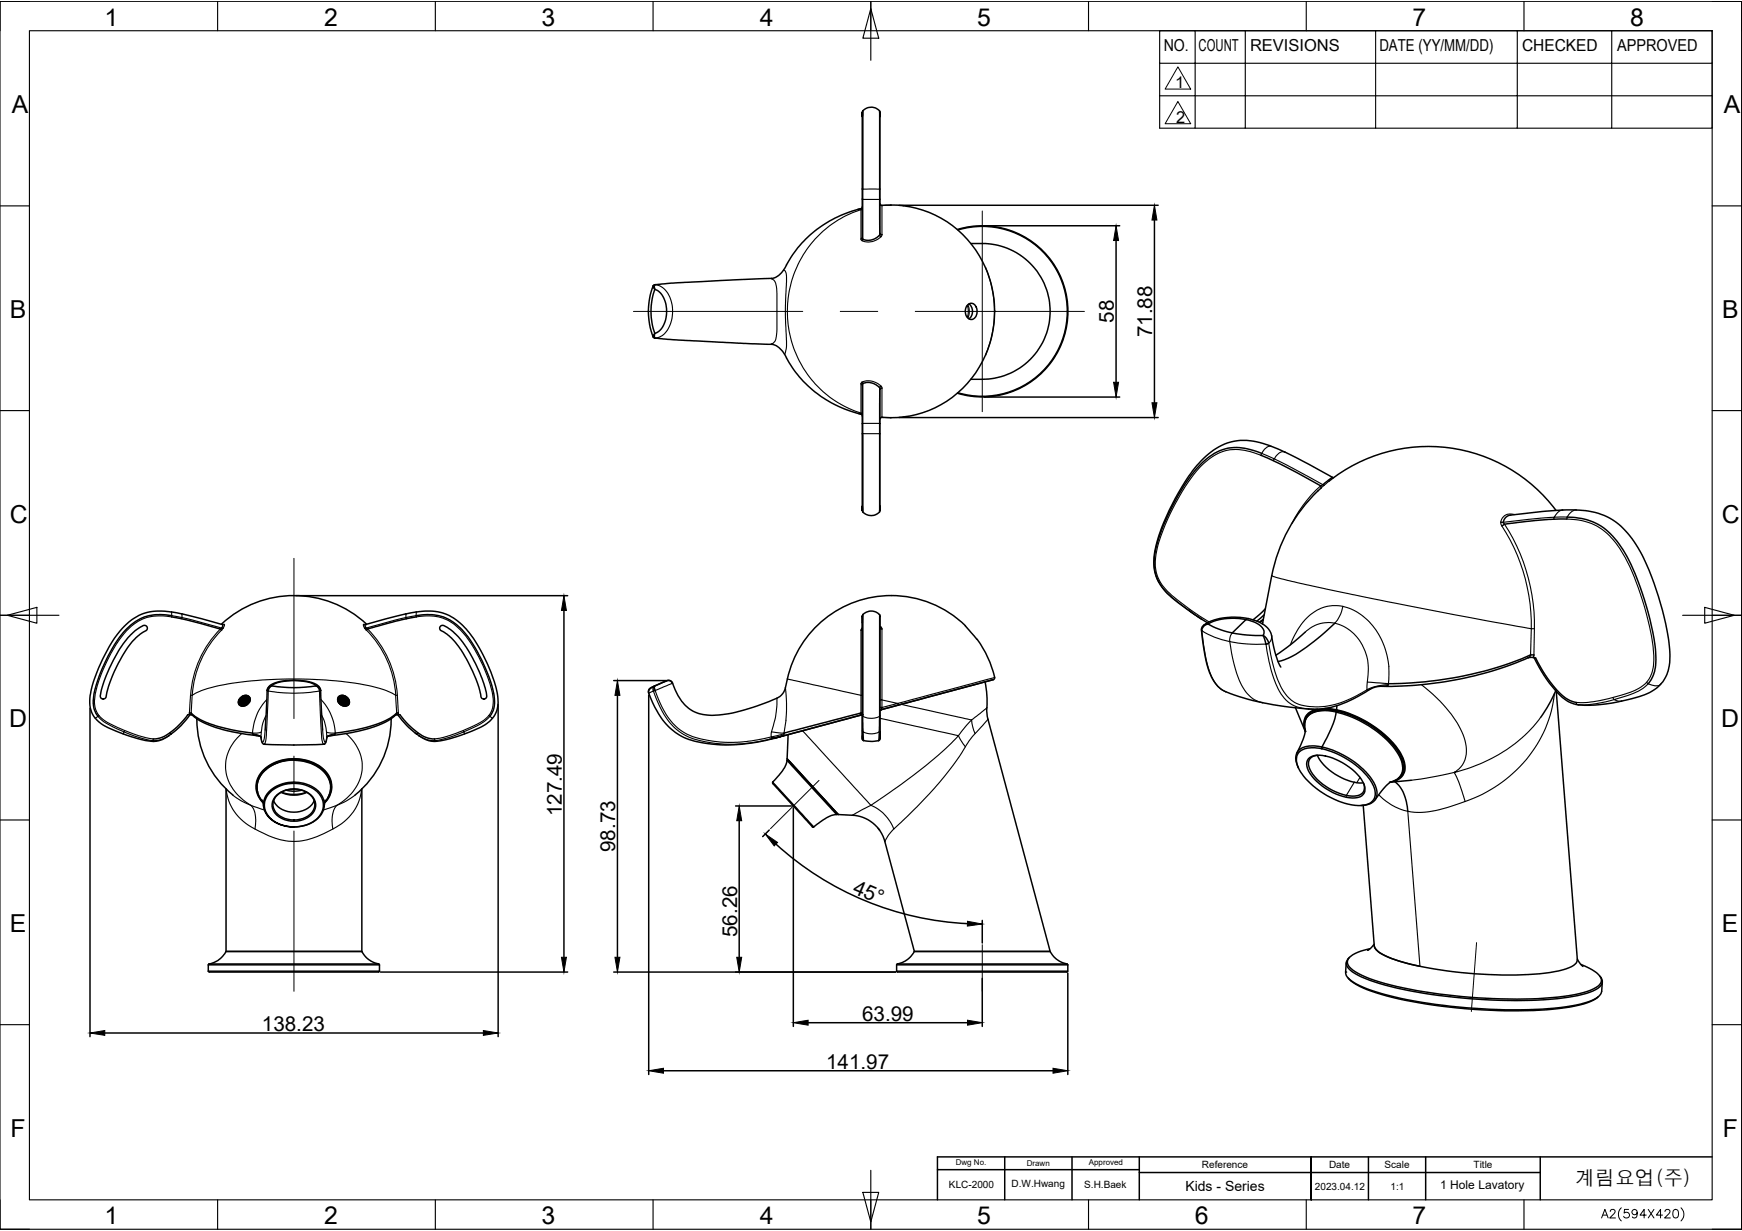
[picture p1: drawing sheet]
<svg xmlns="http://www.w3.org/2000/svg" width="297mm" height="210mm" viewBox="0 0 297 210" stroke-linecap="round" stroke-linejoin="round" font-family="sans-serif">
<!-- layer: 0 -->
<g fill="none" stroke="#000" stroke-width=".25">
<path d="M147 19.9v-.8v21.5l-.2 .2M147.1 18.9v.8M150 18.9a1.9 1.9 0 0 0-2.9 .1v13.3M150 18.9v.9M150.1 19.9v-.8v20.7l.3 .2M146.8 35.6a19.7 19.7 0 0 0-13.2 10.5l-.2 .2a2.71 2.71 0 0 1-1.9 1.2l-15.9 .7-3.9 .3M146.8 35.6l-.5 .1M147 35.3l-.2 .3M150.1 39.8h.1M150.2 35l-.1-.2 .2 .2h1.7M152 35a18 18 0 0 1 17.5 19.5 17.9 17.9 0 0 1-19.3 16.7l-.1 .2 .1-.2M153.3 35h44.2"/>
<path d="M163.3 39.1a14.6 14.6 0 0 1 18.8 14 14.6 14.6 0 0 1-18.8 14M163.4 39.2a14.5 14.5 0 0 1 18.6 13.9 14.5 14.5 0 0 1-18.6 13.9M167.8 38.5h23.1M196.8 37.5v31.2M110.6 53.1a12.1 12.1 0 0 1 .8-4.4l.3 .6a11.1 11.1 0 0 0 0 7.5 .44 .44 0 0 0-.2 .8h.1M110.6 53.1a12.3 12.3 0 0 0 .8 4.4M111.6 48.6l-.2 .2M111.7 48.5a.61 .61 0 0 0-.1 .7 .61 .61 0 0 0 .5 .3 4.9 4.9 0 0 1 1.2 5.6 2.72 2.72 0 0 1-1.6 1.7l-.1 .6 .1 .3M111.7 57.7h.5M112.2 57.7l3.6 .3 14.5 .7a3.4 3.4 0 0 1 3.8 2.3 19.6 19.6 0 0 0 12.7 9.6M150.2 40.4l-.2-.3a2.64 2.64 0 0 1-2.9 .7l-.1 .2M165 52a.92 .92 0 0 1 1-.2 .92 .92 0 0 1 .6 .8 1.31 1.31 0 0 1-1.1 1.9 1.52 1.52 0 0 1-.5-2.5z"/>
<path d="M165.2 51.8a1.62 1.62 0 0 1 0 2.5M165.5 41.5h2a11.6 11.6 0 0 1 11.6 11.6 11.6 11.6 0 0 1-11.6 11.6h-2M169.6 53.1h.1M190.3 41v24.2M146.3 70.5l.5 .1M146.8 70.6l.2 .3M146.8 65.4l.2 .2v21.5v-.8M147 65.1l.1 .3a2.55 2.55 0 0 1 2.9 .7l.2-.3M147.1 73.9v13.4M150.1 66.4v20.7v-.8M150.1 66.4h.1M150.4 66.2l-.3 .1v.1"/>
<path d="M153.3 71.2h44.2M167.8 67.7h23.1M215 77.6a80.5 80.5 0 0 1 10.3 5.4l-.1 .2-.5 .5M215.2 77.3a9.4 9.4 0 0 0-7.3-.4 14.3 14.3 0 0 0-6 5.9 34.9 34.9 0 0 0-5 11.7l-.1 .6a6.9 6.9 0 0 0 .8 4.1M219.1 77.1l8.3 4.4M219.1 77.1a14.9 14.9 0 0 0-8.2-1.9 11.4 11.4 0 0 0-7.2 4.6 38.5 38.5 0 0 0-6.8 14.2 7.7 7.7 0 0 0 3.2 8.1l3 2.2M147.1 86.4v.9M150 86.4v.4a.79 .79 0 0 1-.7 .9 1.98 1.98 0 0 1-2.2-.4M224.7 83.7a27.2 27.2 0 0 0-7.8 14.4l-1.6 8.3M226.6 82.1a27.2 27.2 0 0 1 38.7 4.9M227.2 81.4l-1.6 1.2 .2 .2M266.5 87l-3.4 .2-5.5 .6a1.55 1.55 0 0 0-1.3 1.3l-.4-.1"/>
<path d="M267.2 88.5a65.8 65.8 0 0 0-8.9 .7h-.1a4.5 4.5 0 0 0-2.1 .5M267.2 88.2a10.2 10.2 0 0 1 9.2 5.1 37.2 37.2 0 0 1 4.6 11.1 25.7 25.7 0 0 1 1.3 9.2l-.4 1.6-.8 1.4M268.8 87a11.2 11.2 0 0 1 10.2 5.9 46.6 46.6 0 0 1 5.6 17.1 8.2 8.2 0 0 1-1.1 6.2 8.6 8.6 0 0 1-5.3 2.9 25.8 25.8 0 0 1-9.2 1.1M268.8 86.9l-2.4 .1M29.3 105.2l5 1.1 3.3 1 .2 .2M29.3 105a7.9 7.9 0 0 0-8.4 3 25.7 25.7 0 0 0-5 11.1 3.9 3.9 0 0 0 .8 3M31 104.7l6.9 1.8M31 104.7a11.5 11.5 0 0 0-7 .1 12.7 12.7 0 0 0-5.8 6.2 19.6 19.6 0 0 0-2.9 8.8 5.1 5.1 0 0 0 3.8 4.6l1.9 .7a17.3 17.3 0 0 0 5.1 1.3M37.8 106.4a18.1 18.1 0 0 1 24.7 0M37.9 106.5l.1 .1-.2 .5h.3M37.9 106.5h.1M41 119a.95 .95 0 0 1 1.6 .1 1.12 1.12 0 0 1-.6 1.1 1.12 1.12 0 0 1-1.3-.2 1.01 1.01 0 0 1 .3-1z"/>
<path d="M41.4 118.7l-.7 .7M41.6 118.6l-.9 .9M41.8 118.6l-1.2 1.1M41.9 118.6l-1.3 1.2M42 118.6l-1.3 1.3M42.1 118.6l-1.4 1.4M42.2 118.6l-1.5 1.5M42.3 118.7l-1.5 1.5M42.4 118.7l-1.5 1.5M42.4 118.8l-1.5 1.5M42.5 118.8l-1.5 1.5M42.6 118.9l-1.5 1.5"/>
<path d="M42.6 119.6l-.6 .7M42.6 119l-1.4 1.4M42.6 119.1l-1.3 1.3M42.7 119.2l-1.3 1.2M42.7 119.3l-1.1 1.1M42.7 119.5l-1 .9M45.6 117.8l-.4 6.7M45.6 117.7a1.14 1.14 0 0 1 .8-.8 5.1 5.1 0 0 1 3.1-.8 7.2 7.2 0 0 1 4.2 .6l.1 .2a1.18 1.18 0 0 1 .9 .8M45.7 117.8a1.04 1.04 0 0 1 .7-.8 26.5 26.5 0 0 0 7.6 0 1 1 0 0 1 .5 .8M50.1 116l1.4 .1a3.8 3.8 0 0 1 3 1.2l.2 .3M50.1 116a6.4 6.4 0 0 0-4.2 1l-.3 .6M50.4 101.6h46.4"/>
<path d="M54.7 117.8l.3 6.7M57.7 118.8a1.11 1.11 0 0 1 1.4 0 1.11 1.11 0 0 1 .3 1.4 1.14 1.14 0 0 1-1.3-.1 1.14 1.14 0 0 1-.4-1.3zM57.9 118.7l-.2 .2M58.1 118.6l-.5 .5M58.3 118.6l-.7 .6M58.4 118.6l-.8 .8M58.5 118.6l-.9 .9M58.6 118.6l-1 1M58.7 118.6l-1 1.1M58.8 118.7l-1.1 1.1M58.9 118.7l-1.2 1.1M58.9 118.7l-1.1 1.2"/>
<path d="M59 118.8l-1.1 1.2M59.1 118.8l-1.2 1.2M59.2 118.9l-1.2 1.2M59.2 119l-1.1 1.1M59.3 119l-1.2 1.2M59.4 119.1l-1.2 1.1M59.4 119.2l-1.1 1.1M59.5 119.2l-1.1 1.1M59.5 119.3l-1 1M59.5 119.4l-.9 1M59.6 119.5l-.9 .9M59.6 119.9l-.5 .5"/>
<path d="M59.6 119.6l-.8 .8M59.6 119.8l-.7 .6M62.3 106.5l-.1 .2 .2 .4h-.2M62.3 106.5h.1M69.2 104.7a11.5 11.5 0 0 1 7 .1 12.1 12.1 0 0 1 5.4 5.5 23.5 23.5 0 0 1 3.3 9.1 4.7 4.7 0 0 1-3.1 4.7l-2.6 1a13.3 13.3 0 0 1-5.7 1.3l-1-.3-1.4-.9M69.3 104.7l-7 1.8M71 105a7.9 7.9 0 0 1 8.3 3 25.8 25.8 0 0 1 5 11.2 3.8 3.8 0 0 1-.8 2.9M71 105.2l-4.6 1-3.4 1-.5 .3M75.1 106.8l.2-.1a4.1 4.1 0 0 1 2.6 1.6 23.1 23.1 0 0 1 5.1 10.4 .5 .5 0 0 1-.5 .5 .5 .5 0 0 1-.5-.4 22 22 0 0 0-5.4-10.3l-1-.8a.59 .59 0 0 1-.6-.3 .59 .59 0 0 1 .1-.6zM96.2 104.1v59.1M104.6 116h9M105.3 118.6v44.6"/>
<path d="M110.6 118.5v64.7M111.4 117.8a.68 .68 0 0 1 .3-.8l-.7 .2a.74 .74 0 0 0-.4 1M111.6 117a1.05 1.05 0 0 0-1 1.2 12.7 12.7 0 0 0 4.9 6.9 13.4 13.4 0 0 0 6.6 1.9 31.5 31.5 0 0 0 10.8-1.3M114.6 116.4l.1 .1M114.7 116.5a.91 .91 0 0 0-1.5-.2l-1.6 .7 .1 .7M114.7 116.5a.95 .95 0 0 0-1.5-.2l-1.5 .7M134.3 115.8l-.4 1.5a2.73 2.73 0 0 1-2.1 2 26.3 26.3 0 0 1-11.1 2.6 6 6 0 0 1-5.3-3.8l-.7-1.6M147 107.1h.1M147 107.3l-.2 .2M147 106.2v-1.2v2.3M147 107.3v11.2M147 106.1l.1-1.3v17.3"/>
<path d="M147.1 104.8a1.97 1.97 0 0 1 2.9 0l.1 .3M150.1 107v.2h.3M150.1 107v12.4M150.1 105.2v1.8M150.2 106.9l-.1 .1M164.6 106.7l2 2.3M164.6 106.7a18.1 18.1 0 0 0-30.3 9.1M166.6 109a16.9 16.9 0 0 1 3 6.7l-.2 .2M168 116.3l.3 2.5v1.9M202.9 104.2l3 2M203.1 104.3l.7 .6M204 105l.9 .6"/>
<path d="M204.9 107.6a1.23 1.23 0 0 1 1.1-1.2 13.4 13.4 0 0 0 4.1 1.5M210.1 107.9a23.8 23.8 0 0 0 5.3 .5l.5 1.5M212.4 105.7a9.8 9.8 0 0 0-6.4 .7 1.01 1.01 0 0 0-1.1 1.1 24 24 0 0 0 1.6 7.9l.2 .3a5.2 5.2 0 0 0 3.8 2.8l2.4 .7 2.4 .6M212.4 105.7a4 4 0 0 1 3.1 1.7v.5l-.1 .5a1.85 1.85 0 0 1 .9 1.2M212.4 105.7l-2.3 2.2M212.8 105.5l.4 .1a4.7 4.7 0 0 1 3.6 2.5l.4 2.2a9.1 9.1 0 0 0 1.2 3.4M212.9 105.5a10.1 10.1 0 0 0-7.6 1.1M215 106l-.2 .1 .1-.1M215 106l.4-.4zM215.2 119.8l3.9 .7 4 .4M215.6 104.8l-1.3 1.1M215.8 103.8l-2.1 1.9"/>
<path d="M222.5 107.8a37 37 0 0 1-4.9 3.9M227.6 106.3a29.7 29.7 0 0 1-8.6 6.2l-1.1 .3M233.4 117.6a17.3 17.3 0 0 1-9.6 3.3h-.7M233.6 117.5l-.3 .2-.2-.1M235.4 117l-.9 .2-.9 .3M236.7 116.7a1.29 1.29 0 0 1-1.3 .3M260.6 112.1a60.6 60.6 0 0 1-25 4.9M261 111.7h.1a.27 .27 0 0 1 .4 0 .27 .27 0 0 1 0 .4M261 111.7l-.4 .5M261 111.7a61.8 61.8 0 0 1-24.3 4.9M261.5 112.1l-.9 .1M261.5 112.1l.4 .1a17.7 17.7 0 0 0 5.5 7.1l1.4 .5"/>
<path d="M261.6 112.2a19.1 19.1 0 0 0 5.6 7.3l.7 .4 1 .2M265.3 117.8l-1.4 2.6-1.2 1.9M265.4 117.9l3.6 45.8M15.3 120.8v56M29.1 125.2l-.9 .6a3.8 3.8 0 0 1-2.1 .6M29.1 125.2h.1M32.4 121.9h-.4a11.1 11.1 0 0 1-4.7 3.9l-1.2 .2M32.4 121.9a12.9 12.9 0 0 1-3.3 3.3M32.6 121.6h-.3l.1 .3h.4M32.6 121.6a4.5 4.5 0 0 0 2.5 1.8 29.7 29.7 0 0 0 9 2.1M32.6 121.6a10.7 10.7 0 0 0 5.3 2.5l2.4 .5 2.8 .4M33.5 122.6a16.7 16.7 0 0 0 6.2 13"/>
<path d="M38.5 134.5v27.7M43.1 125.1l.5 .3 .6 .1M43.9 135l.4 .9 .6 .9a3.9 3.9 0 0 1 .9-6.1 7.9 7.9 0 0 1 9.5 .7 3.7 3.7 0 0 1 .1 5.4M44.2 125.5h.1M44.2 125.5l.3 .2M44.5 125.7l.1 .6a.6 .6 0 0 0 .5 .6M44.8 136.4l.1 1.1M45 126.9h.1M45 126.9l5.1 .1M45.9 135a6.2 6.2 0 0 1 8.8 .4 3.2 3.2 0 0 1-1.3 4.8 6.3 6.3 0 0 1-3.3 .8 5 5 0 0 0 4.7-2.5 3.2 3.2 0 0 0-1.9-4.3 5.8 5.8 0 0 0-7.4 1.7 3.1 3.1 0 0 0 1.4 4.3l1.8 .6 1.4 .2a5 5 0 0 1-5-2.9 3.1 3.1 0 0 1 .8-3.1zM46.7 136.5a4 4 0 0 0 5.4 1.5l.4-.2a2.6 2.6 0 0 0 1.1-1.3M47 135.9a4.3 4.3 0 0 1 6.2 0 2.26 2.26 0 0 1-1.1 3.5 4.2 4.2 0 0 1-5.3-1.3 2.01 2.01 0 0 1 .2-2.2z"/>
<path d="M47.2 135.6a4.5 4.5 0 0 1 6.1 .3 2.35 2.35 0 0 1-1.1 3.6 4.4 4.4 0 0 1-5.5-1.2 2.18 2.18 0 0 1 .5-2.7zM47.3 130.1a4.5 4.5 0 0 0-3.4 5M47.3 130.1a7.6 7.6 0 0 1 8.3 1.8 3.6 3.6 0 0 1 .3 4.1M47.9 135.1a5.2 5.2 0 0 0 4.4 0M47.9 135.1a6.4 6.4 0 0 0 4.4 0M48.8 134.7l1 .2 1.7-.2M50.1 129.6a6.3 6.3 0 0 1 6.1 3.4 3.6 3.6 0 0 1-.8 3.8M55.2 126.9h.1M55.2 126.9l-5.1 .1M55.4 136.9a3.9 3.9 0 0 0-.9-6.2 7.9 7.9 0 0 0-10 1 3.8 3.8 0 0 0 .4 5.2M55.4 136.4l-.1 1.1M55.7 125.7h.1"/>
<path d="M56 125.5a.67 .67 0 0 0-.4 .8l-.1 .5-.3 .1M56.1 125.5h-.1M57.2 125.1a1.21 1.21 0 0 1-1.2 .4M59.5 120.1l-.2 .2M61.7 134.5v27.7M66.7 122.6v.1M66.7 122.7a16.6 16.6 0 0 1-6.2 12.9M67.6 121.6h.3v.3h-.5M67.6 121.6a5.6 5.6 0 0 1-3.1 2.1 32.9 32.9 0 0 1-8.3 1.8M67.6 121.6l-.1 .1a11.7 11.7 0 0 1-5.2 2.4l-5.1 .9M67.8 121.9a13.9 13.9 0 0 0 3.3 3.3M67.9 121.9h.3a11.5 11.5 0 0 0 4.8 3.9l1.1 .2"/>
<path d="M70.8 125l.3 .2M71.1 125.2h.1M84.9 120.1v56.7M125.4 137.4h9.6M126 139.9v23.3M131.7 133.4h.1M131.8 133.4l6.9 7.6M131.8 133.4v.2l1.1 1.2 5.5 6.1 .3 .1M132 125.9h.1M132.9 125.7l-1.6 .3M132.9 125.7h.1M133.5 125.5l-1.4 .3-.6-.1"/>
<path d="M133.7 125.1a.37 .37 0 0 1-.2 .4 .37 .37 0 0 1-.3 0l-.4 .2 .1-.1M134.2 129.6a7.6 7.6 0 0 1-2.5 3.8v.2M134.2 129.6l8.4 9.2 .1 .1 .1-.1M134.2 129.4l8.7 9.4M134.2 129.6h.1M134.2 129.4h.1M134.3 129.4l8.6 9.5M134.4 125.3l-.2 4.1M134.5 129.7l8.2 9M135.3 137.7v37.3M142.7 138.9a7 7 0 0 0-3.7 1.9l-.5 .2M142.9 138.9h.1"/>
<path d="M142.9 138.8v.1M142.9 138.9l2.4 .1a6 6 0 0 1 5.6 4.5l5 18.7M146.8 121.6h.2v4.4M146.8 121.6l-13.1 3.4M146.8 121.6l-.2 .4M147 121.9l-14.8 3.9M147 121.9h.1M147 121.9l-13.6 3.6M147 125.5v.6l.3 .2M150.1 121.1h.1M150.1 120.6h.2a.27 .27 0 0 1 0 .3 .27 .27 0 0 1-.2 .2M150.1 126l-.1 .1a2.55 2.55 0 0 1-2.1 .3l-.6-.1"/>
<path d="M150.1 121.1v3.6M150.1 124.8l-.1 .7a.68 .68 0 0 1-.2 .8M153.1 120.2l16.3-4.3-19.3 5.2M168.3 120.7l.2 1.9 10.6 39.6h-23.2M220.9 120.7l1.7 4M221.4 131a2.35 2.35 0 0 1 .5-3.4 7 7 0 0 1 5.5 .4 12.8 12.8 0 0 1 7.1 5.9 2.21 2.21 0 0 1 0 2.4 2.21 2.21 0 0 1-2.1 1M222.6 122.9a2.88 2.88 0 0 0 0 1.8M222.6 124.6l-.4 1.3-1.1 2.5M223.1 129.4a3.5 3.5 0 0 1 3.5-.4 10.3 10.3 0 0 1 5.8 4.4 1.6 1.6 0 0 1 .2 1.8 1.6 1.6 0 0 1-1.5 .9 9.9 9.9 0 0 1-8-4.6l-.2-.5a1.67 1.67 0 0 1 .2-1.6zM223.9 121.5a2.3 2.3 0 0 0-1.4 2.3M224.6 128.8a1.49 1.49 0 0 0-1.4 .8 1.49 1.49 0 0 0 .2 1.6 9.3 9.3 0 0 0 7.7 4.5 1.49 1.49 0 0 0 1.4-2.1M224.6 128.8a9.3 9.3 0 0 0 7.9 4.7"/>
<path d="M224.6 120.9a2.57 2.57 0 0 0-2 3.8M225.4 127.7a13.7 13.7 0 0 1 8.8 6.3 2.17 2.17 0 0 1 0 2.3 2.17 2.17 0 0 1-2.1 1 13.3 13.3 0 0 1-10.6-6.2 2.23 2.23 0 0 1 .6-3.3l.8-.2 .8-.1 1.7 .2 .2-.7a20.3 20.3 0 0 0 2.2-5.6 17.9 17.9 0 0 1 10.6 7.2 3.2 3.2 0 0 1 0 4.1l-.6 .4-.9 .3M225.9 120.8l2 .2M227.9 121v.1a5.9 5.9 0 0 0-4.7 .6 2.63 2.63 0 0 0-.5 3M227.9 121.1a16.8 16.8 0 0 1 11.2 8 2.7 2.7 0 0 1-.8 3.8l-.6 .3M227.9 121a17.4 17.4 0 0 1 11.1 7.7 3.1 3.1 0 0 1-.2 3.9l-.5 .4-1.1 .4M227.9 121.3a17.8 17.8 0 0 1 10.6 7 3.7 3.7 0 0 1 .5 3.9l-.5 .5M228 121.3l-2-.3-1.3 .2-.8 .2M228 120.3l-.1 .7M232.4 137.3h-.3M232.5 137.3l1.8 24.1a4 4 0 0 0 2.6 1.9l2.9 .9 2.3 .6M237.2 133.3l-1.3 1.2-1.4 1.9"/>
<path d="M237.8 133.3a6.6 6.6 0 0 1 2.3 5M240.6 133l-3.6 .4M131.2 141.5l-1.2 1.2M132.3 143.9a52.2 52.2 0 0 0 32.7 13.6M149.7 141.2l.3 .4M167.5 156.9v3.9M17.9 176.1h64.5M35.5 164.5h29.2M35.5 165.6l.2 .1h28.9l.1-.1M35.5 165.6h29.2M35.5 164.5v1.1M35.6 164.4h29"/>
<path d="M35.6 164.4l-.1 .1M38.5 162.2h23.2M38.5 162.2a4.2 4.2 0 0 1-2.9 2.2M61.7 162.2a4.2 4.2 0 0 0 2.9 2.2M64.6 164.4l.1 .1M64.7 164.5v1.1M64.9 165.7h31.9M104.6 165.7h48.1M137.8 174.4h27.2M152.9 165.6l.1 .1h28.9l.2-.1M152.9 164.5h29.2M153 164.4l-.1 .1v1.1"/>
<path d="M153 164.4h29l.1 .1M155.9 162.2h23.1a4.2 4.2 0 0 0 2.9 2.2M155.9 162.2a4.2 4.2 0 0 1-2.9 2.2M167.5 166.8v8.2M182.1 164.5v1.1h-29.2M182.1 165.9v17.3M229.4 165.7h.1M229.4 165.7a2.11 2.11 0 0 0 1.4 1.8 34.7 34.7 0 0 0 11.5 3.4 91.6 91.6 0 0 0 24.7 .8 10.9 10.9 0 0 0 5.7-1.9l.4-.8 .1-1.5M229.6 164.2l-.2 1.5M229.8 166.7a9.6 9.6 0 0 0 4.9 2.6 86.6 86.6 0 0 0 25.5 3 34.4 34.4 0 0 0 10.9-1.5l.9-.4 .5-.5M230.1 163.3a1.26 1.26 0 0 0 .1 2.1 18.7 18.7 0 0 0 7 2.8 91.6 91.6 0 0 0 30.2 1.8 11.2 11.2 0 0 0 5.4-1.8 1.15 1.15 0 0 0 0-1.7M233.6 161.8a6.6 6.6 0 0 0-3.7 1.7 1.2 1.2 0 0 0 .4 1.6 17.1 17.1 0 0 0 6.9 2.9 89.7 89.7 0 0 0 30.3 1.8 10.4 10.4 0 0 0 5.3-1.9 1.24 1.24 0 0 0-.5-2l-.8-.6-1.9-.8"/>
<path d="M234.3 161l-.6 .7-.5 .3M234.4 161.4l.1 .2a6.6 6.6 0 0 0 3.5 2.1 70.2 70.2 0 0 0 26.3 2.1 8.1 8.1 0 0 0 4.5-1.6l.1-.5M269 163.5l.5 .8 .4 .5M113.1 182.6h66.5M159.9 199.4h34.4M171.3 197.3v7.3M182.8 197.3v7.3M194.3 197.3v7.3M194.3 199.9h68.3M223.6 197.3v7.3v-7.3M223.6 197.3v7.3M233.3 197.3v7.3"/>
<path d="M243.1 197.3v7.3M262.6 197.3v7.3M292 197.3h-132.1v7.3"/>
</g>
<g fill="none" stroke="#000" stroke-width=".19">
<path d="M0 .2h297v209.4h-297zM5 5.2h287v199.4h-287zM5 .2h-5v5M37.1 .2v5M74.2 .2v5M111.4 .2v5M148.5 1.5l1.3 5h-2.7zM148.5 .2v10.1M150 18.9v13.4h-2.9M185.6 .2v5M222.7 .2v5M259.9 .2v5"/>
<path d="M292 .2h5M297 .2v5M0 35.1h5M147 35.5l-.1 .2a18.3 18.3 0 0 0-12.6 17.5 18.3 18.3 0 0 0 12.7 17.4v.1M147 33.9l.1 .1v6.8l-.1-.3M147 32.2l.1 .1M150.1 34.8l.3 .2M150.1 34l-.1 6.1 .1-.3M150.1 32.2l-.1 1.8h-2.9v-1.7M150.4 35v5a2.68 2.68 0 0 1-3.5 .9l-.1-5.3M150.4 35h.1M152 35h-1.6"/>
<path d="M292 35.1h5M111.6 48.5a3.1 3.1 0 0 1 2.7 2.5 5.7 5.7 0 0 1-1.4 6.2l-.5 .3-.8 .2M111.7 57.7h.5M111.7 48.5h.1M131.5 47.5l.1 .1a1.58 1.58 0 0 1 .8 1.7l.1 .4a62 62 0 0 1-.2 8.1 1.4 1.4 0 0 1-.8 .9M133.6 46.1a.97 .97 0 0 1 .5 1.1v.7a111 111 0 0 0 0 11.4l-.3 1.2M164.9 52.1a2.51 2.51 0 0 1 0 2M165 52a2.76 2.76 0 0 1 .1 2.2M168.1 45.7a18.8 18.8 0 0 1 0 14.8M0 70h5M146.8 70.6v-5.2a1.34 1.34 0 0 1 1.6-.4l1.1 .3a1.34 1.34 0 0 1 .9 .9v5M147 65.7l.1-.3v6.8h-.1"/>
<path d="M147.1 73.9v-1.7h2.9l.1 1.8M147.1 73.9l-.1 .1M147.1 73.9h2.9v13.4M150.1 66.4l-.1-.3 .1 6.1M150.4 71.2l-.3 .2M150.4 71.2h1.6M150.4 71.2h.1M215.2 77.3l2.1 .9-.2 .4M216.9 76.2l-.1-.1a1.59 1.59 0 0 0-1.6 1.2l-.2 .3a9.2 9.2 0 0 0-7-.4 13.2 13.2 0 0 0-5.4 5 34.9 34.9 0 0 0-5.5 12.4 6.9 6.9 0 0 0 3 7.1l2.8 2.2 3.3 2.2M219.1 77.1a1.42 1.42 0 0 0-1.6 .8l-.2 .3 8.3 4.4a17.1 17.1 0 0 0-4.7 5.6l-.6 1.1M292 70h5M197.6 99.2a12.3 12.3 0 0 0 3.8 3.9l1.5 1.1v-.3"/>
<path d="M216.9 98.1l.8 .4 3.5 .8 11.7 2.5 15 3 13.2 2.4M226.7 82l-1.5 1.2M258.3 87.7a1.6 1.6 0 0 0-1.7 .2 1.6 1.6 0 0 0-.6 1.6 31.3 31.3 0 0 1 5.1 17.7M265 88.5v-.3l-8.7 .9a32 32 0 0 1 5.3 20.3v2.3M266.4 87a2.06 2.06 0 0 0-1.4 1.2h2.2M267.2 88.2v.3a9.8 9.8 0 0 1 8.8 4.7 36.2 36.2 0 0 1 4.7 11.4 23.6 23.6 0 0 1 1.2 9.2l-.5 1.6-.6 .9M268.8 86.9a1.94 1.94 0 0 0-1.6 1.3M0 104.9h10.1M1.2 104.9l5.1-1.3v2.7zM29.3 104.3v.7M31 105.5v-.2l-.9-.2-.8-.1v.2a7.6 7.6 0 0 0-7.2 1.8 24.1 24.1 0 0 0-6 12.5 4.1 4.1 0 0 0 2.8 4l.6 .3a23.4 23.4 0 0 0 6.6 2.2v.3a3.8 3.8 0 0 0 2.7-.9M31 104.7v.6l6.8 1.8-.2 .2"/>
<path d="M32.8 118.6l-.3-.1-.2 3.1M32.8 118.6l-.2 3M32.8 118.6v-.1a12.9 12.9 0 0 1 5.3-1.7 71.4 71.4 0 0 1 25.4 .2 12.8 12.8 0 0 1 3.9 1.5l.1 .1M37.6 107.2a17.7 17.7 0 0 0-5.1 11.3M37.8 107.4a17.4 17.4 0 0 0-5 11.1M38 106.5l.2-.1 .1 .2-.5 .9M45.5 119.3a9.2 9.2 0 0 0-2.4 5.7M54.7 117.7a21.2 21.2 0 0 1-9.1 0l.1 .1-.2 5.3a10.9 10.9 0 0 1-.4 3.7l-.1 .1M54.7 117.8h-.2l.2 5.3a11 11 0 0 0 .4 3.7l.1 .1M54.7 119.3a9 9 0 0 1 2.5 5.7M62.3 106.5l-.3-.1v.2l.5 .9M62.5 107.4a17.4 17.4 0 0 1 5 11.1"/>
<path d="M67.5 118.6l.3-.1 .1 3.1M67.5 118.6l.1 3M69.2 105.3l-6.8 1.8a16.9 16.9 0 0 1 5.4 11.4M69.2 104.7v.6M69.2 105.3l.1 .2M69.2 105.3l1.8-.3v.2a8 8 0 0 1 8.7 3.6 25.8 25.8 0 0 1 4.4 10.3 4 4 0 0 1-2.8 4.4l-2.3 1.1a17.5 17.5 0 0 1-4.9 1.4v.3a17.4 17.4 0 0 0 5-1.5M71 104.3v.7M110.6 118.2l1.1-.5-.2 .1a12.3 12.3 0 0 0 4.8 7.3 18.1 18.1 0 0 0 10.4 1.7l4.6-.8M114.7 116.5l-3 1.2a13.1 13.1 0 0 0 4.1 6.7 13.9 13.9 0 0 0 7.7 2.2 27 27 0 0 0 8-.9M132.5 119.1v.1a13.9 13.9 0 0 1-.6 4.5l-.3 1.1M133.9 117.3l.1 .4a23.9 23.9 0 0 1-.3 7.3M134.3 115.8l12.7 2.7v3.1"/>
<path d="M147 107.1l-.2 .4v14.1M147 106.2v15.8M150 104.8v17.1a.56 .56 0 0 1-.7 .5h-1.3l-.9-.3M150.1 105.2v-.2v21v-1.3M150.1 105.1v.1M150.1 106.8l.3 .4v12.2h-.3v1.7M150.4 119.4l2.7 .5-2.7 .7zM169.6 115.5l-16.5 4.4v.3M204.9 107.4a10.5 10.5 0 0 0 4.8 2M204.9 107.5l.1 1a20.4 20.4 0 0 0 1.8 7.2 4.6 4.6 0 0 0 2.2 2.3M209.7 109.4a15.1 15.1 0 0 0 6.6 .3l-.4 .2a20.4 20.4 0 0 0 2.8 8.8 5.6 5.6 0 0 0 4.9 2.2h.4M209.7 109.4a19.2 19.2 0 0 0 2.5 8.3 4.6 4.6 0 0 0 3.1 2.1"/>
<path d="M210.1 107.9a1.93 1.93 0 0 0-.4 1.5M212.9 105.5l-.5 .2M215 106l-.3 .1M220 110a10.1 10.1 0 0 1 5.6-6.4 7.7 7.7 0 0 1 8.2 2.8 12.8 12.8 0 0 1 3 7.3M227.6 106.3a5.6 5.6 0 0 0-5.1 1.5M227.6 106.3a8.1 8.1 0 0 1 5.6 9.2l-.1 2.1-1.9 1.1a13 13 0 0 1-9.9 1.4 7.1 7.1 0 0 1-3.6-4.7l-.8-2.8-.6-2.9a1.53 1.53 0 0 0 .5-1.3M229 103.4a6 6 0 0 1-1.4 2.9M233.2 116.3l3.5 .3M236.7 116.6v.1a7.8 7.8 0 0 0-3.6 .9M236.8 113.7l-.1 2.9M242.4 116.7a22.2 22.2 0 0 1 7.1 8.6 5.2 5.2 0 0 1-.2 5.3l-.6 .6-.8 .5a25.8 25.8 0 0 0 14.8-9.4M261.1 107.2h.5"/>
<path d="M261.1 107.2l-.1 4.5M265 118.3a22.2 22.2 0 0 1-15.2 18.4M265.3 117.5v.3M275 118.9l.3 .4a16.9 16.9 0 0 1-6.6 .8M280.8 116.3l.3 .3M280.8 116.3a8.9 8.9 0 0 1-4.2 2.2l-1.6 .4a18.7 18.7 0 0 1-6.2 .9l.1 .3 .3 .1M281.1 116.6a8.4 8.4 0 0 1-4.3 2.2l-1.5 .5 .6 .2h.6M281.1 116.6a1.81 1.81 0 0 0 2.1 .1M286.9 104.9h10.1M290.7 103.6l5 1.3-5 1.4zM0 139.8h5M16.7 122.1a7.6 7.6 0 0 0 3.3 2.2 24.9 24.9 0 0 0 6.1 2v.1"/>
<path d="M16.7 122.1l-.4 .4M16.9 122l-.2 .1M21.3 124.6l-.3 .5M29 125l.1 .2M33.6 122.6l-.1 .1M38.6 134.5a8.5 8.5 0 0 0 4.9 6.9M41.2 125.1a7 7 0 0 0 .2 11.2l.4 .4a9.4 9.4 0 0 0 3.3 1.4M43.1 125v.1l1 .3 .4 .3M44.6 124.8l-.8 .2h-.7M45.2 124.5l-.2 1.5-.2 .6-.2-.2-.1-.7M45.3 122a7.4 7.4 0 0 0-.8 3.7M50.1 129.6a6.3 6.3 0 0 0-6 3.4 3.4 3.4 0 0 0-.2 2"/>
<path d="M50.1 134.5h.1M54.9 122a8 8 0 0 1 .8 3.7M55 124.5a3.7 3.7 0 0 0 .5 2.1l.1-.3 .1-.6M55.7 124.8l.7 .2h.8M57.2 125v.1l-1.1 .3-.4 .3M59 125.1a7 7 0 0 1-.2 11.3 8 8 0 0 1-3.7 1.7M60.5 135.6a11.6 11.6 0 0 1-3.1 1.7 4.7 4.7 0 0 0-.7 4.1M61.7 134.6a8.4 8.4 0 0 1-5 6.8 13 13 0 0 1-7.5 2h-.4a16.1 16.1 0 0 1-5.3-2 4.7 4.7 0 0 0-.7-4.1 11 11 0 0 1-3.1-1.7M66.7 122.6v.1M71.3 125l-.2 .2M71.4 125.4a5 5 0 0 0 2.7 .9v.1M79 124.6l.1 .2"/>
<path d="M79.1 124.8l.1 .3M83.4 122l.1 .1M83.5 122.1l.5 .4M83.5 122.1a7.6 7.6 0 0 1-3.2 2.2l-1.2 .5M131.6 124.8l2.1 .2M131.6 124.8l-.1 .9 1.8-.5 .4-.2M133.5 125.5l-.6 .2M147 122l.1 .1M147 122v4l.3 .3M147.1 122.1l.1 2.7-.2-.2M147.3 126.3h.1M150.1 124.6l-.2 .2-.1 1.5"/>
<path d="M150.1 122l-.2 2.8a2.98 2.98 0 0 1-2.7 0l.1 1.5M150.1 122.5l13.3 2.9a86.1 86.1 0 0 1-13.4 10.9l-1.5 1-11.7-12.7M153.6 120.1l12.1 2.7 .2 1.1 .4 1.2M164.6 127.3a66.8 66.8 0 0 1-11 12.9l-1.2 1.2a7.1 7.1 0 0 0-3.9-4.1l-3.2 1.7M168.3 120.7l-.4 .3a17.8 17.8 0 0 0-4.5 4.4l1.2 1.9M168.5 122.7l-.6 .6a24.2 24.2 0 0 0-3.3 4M227.9 121.3l-1.4-.2h-1.2l-1.4 .4M228 121.3l-.2 .1a5.6 5.6 0 0 0-4.6 .6l-.4 .4-.2 .5M230.9 133.4l-1.3 2.2v.3M231.9 132.6l-.5 .9M235.1 135.5l.8 .7 1.4 1.1 1.3 .6 1.5 .4M240.6 133l2.6-.3 4.7-1 .9 1.7 1 3.3a20.7 20.7 0 0 1-8.6 1.8l-1.1-.2 2 26.5"/>
<path d="M292 139.8h5M152.4 141.4l-.8 .9-.7 1.2M0 174.7h5M292 174.7h5M148.5 199.6v10M0 204.6v5h5M37.1 204.6v5M74.2 204.6v5M111.4 204.6v5M147.1 203.3h2.7l-1.3 5.1zM185.6 204.6v5M222.7 204.6v5"/>
<path d="M259.9 204.6v5M297 204.6v5h-5"/>
</g>
<!-- layer: CENTER -->
<path d="M167.5 36v34.2M108 53.1h28.9M143.3 53.1h6.4M156.1 53.1h28.8M50.1 95.2v27.3M50.1 128.9v6.4M139.7 133.1l-8.3 8.2M50.1 141.7v27.3M167.5 161.1v7.9M251.8 160.7l-.9 11.8" fill="none" stroke="#000" stroke-width=".17"/>
<!-- layer: 0 -->
<path d="M200.9 17.3l2.1 3.8h-4.3zM200.9 11.4l2.1 3.8h-4.3z" fill="none" stroke="#000" stroke-width=".17"/>
<g fill="#000" stroke="#000" stroke-width=".17">
<path d="M196.8 35l.5 2.5h-.9zM190.3 38.5l.4 2.5h-.8zM189.9 65.2h.8l-.4 2.5zM196.4 68.7h.9l-.5 2.5zM96.2 101.6l.4 2.5h-.9zM105.3 116l.4 2.6h-.8zM126 137.4l.5 2.5h-.9zM130.5 142.2l2.1 1.5-.6 .5zM165 157.1l2.5 .5-2.5 .3zM15.3 176.1l2.6-.4v.8zM82.4 175.7l2.5 .4-2.5 .4zM95.7 163.2h.9l-.4 2.5z"/>
<path d="M104.9 163.2h.8l-.4 2.5zM125.6 163.2h.9l-.5 2.5zM135.3 174.4l2.5-.4v.8zM165 174l2.5 .4-2.5 .4zM110.6 182.6l2.5-.4v.8zM179.6 182.2l2.5 .4-2.5 .4z"/>
</g>
<!-- layer: 6 -->
<path d="M197.7 5.2h6.1v5.6h-6.1zM203.8 5.2h8.5v5.6h-8.5M203.8 10.8v5.5h-6.1M212.3 5.2h22.3v5.6h-22.3v5.5h-8.5v5.6h-6.1v-11.1M234.6 5.2h24.1v5.6h-24.1v5.5h-22.3v5.6h-8.5M258.7 5.2h16.1v5.6h-16.1v5.5h-24.1v5.6h-22.3M274.8 5.2h17.2v5.6h-17.2v5.5h-16.1v5.6h-24.1M292 10.8v5.5h-17.2v5.6h-16.1M292 16.3v5.6h-17.2" fill="none" stroke="#000" stroke-width=".19"/>
<!-- layer: TEXT -->
<g fill="none" stroke="#000" stroke-width=".17">
<path d="M182.8 199.4h.1M273.1 207.7l.6-1.5 .5 1.5M273.3 207.2h.7M274.6 206.6l.2-.4 .5 .2a.45 .45 0 0 1-.1 .6l-.7 .7h1M276.5 205.9a1.52 1.52 0 0 0 0 2.3M277.7 206.2h-.7l-.1 .7a.52 .52 0 0 1 .8 0 .52 .52 0 0 1-.1 .7 .52 .52 0 0 1-.7-.2M279.2 206.7a.46 .46 0 0 1-.7 .4 .46 .46 0 0 1-.1-.7 .46 .46 0 0 1 .7 0 1 1 0 0 1-.4 1.3l-.3-.1-.1-.1M280.7 207.2h-1l.7-1v1.5M281.1 206.2l.9 1.5M282 206.2l-.9 1.5M283.5 207.2h-1.1l.7-1v1.5M283.9 206.6l.3-.4 .5 .2a.45 .45 0 0 1-.2 .6l-.7 .7h1"/>
<path d="M285.5 206.3a.46 .46 0 0 1 .7 .2 .95 .95 0 0 1-.4 1.2h-.1a.91 .91 0 0 1-.2-1.4zM286.6 205.9a1.52 1.52 0 0 1 0 2.3"/>
</g>
<!-- layer: 5 -->
<path d="M22.2 108.3a4.8 4.8 0 0 1 2.6-1.6 .5 .5 0 0 1 .3 .5 .5 .5 0 0 1-.4 .4 11 11 0 0 0-4.3 5.1 22.9 22.9 0 0 0-2.4 6.3 .51 .51 0 0 1-.7 .1 .51 .51 0 0 1-.2-.6 24.2 24.2 0 0 1 5.1-10.2z" fill="none" stroke="#000" stroke-width=".25"/>
<g font-size="4.2">
<text x="17.8" y="4.4">1</text>
<text x="55.3" y="4.4">2</text>
<text x="92.4" y="4.4">3</text>
<text x="129.6" y="4.4">4</text>
<text x="166.6" y="4.4">5</text>
<text x="240.8" y="4.4">7</text>
<text x="278" y="4.4">8</text>
<text x="2" y="19.3">A</text>
<text x="294" y="19.3">A</text>
<text x="1.7" y="54.2">B</text>
<text x="293.6" y="54.2">B</text>
<text x="1.7" y="89.1">C</text>
<text x="293.6" y="89.1">C</text>
<text x="1.5" y="124">D</text>
<text x="293.5" y="124">D</text>
<text x="1.7" y="158.9">E</text>
<text x="293.6" y="158.9">E</text>
<text x="1.8" y="193.8">F</text>
<text x="293.8" y="193.8">F</text>
<text x="17.8" y="208.8">1</text>
<text x="55.3" y="208.8">2</text>
<text x="92.4" y="208.8">3</text>
<text x="129.6" y="208.7">4</text>
<text x="166.6" y="208.7">5</text>
<text x="203.7" y="208.8">6</text>
<text x="240.8" y="208.7">7</text>
</g>
<g font-size="3.5">
<text x="189.9" y="55" transform="rotate(-90 189.9 55)">58</text>
<text x="196.5" y="57.5" transform="rotate(-90 196.5 57.5)">71.88</text>
<text x="95.8" y="139.2" transform="rotate(-90 95.8 139.2)">127.49</text>
<text x="104.9" y="145.3" transform="rotate(-90 104.9 145.3)">98.73</text>
<text x="145.2" y="152.3" transform="rotate(23 145.2 152.3)">45°</text>
<text x="125.7" y="159.8" transform="rotate(-90 125.7 159.8)">56.26</text>
<text x="44.7" y="175.8">138.23</text>
<text x="147" y="174">63.99</text>
<text x="140.9" y="182.2">141.97</text>
</g>
<text font-size="3.4" x="268.6" y="202">계림요업(주)</text>
<g font-size="2.8">
<text x="198.4" y="8.7">NO.</text>
<text x="204.4" y="8.7">COUNT</text>
<text x="213.1" y="8.7">REVISIONS</text>
<text x="235.2" y="8.7">DATE (YY/MM/DD)</text>
<text x="259.5" y="8.7">CHECKED</text>
<text x="275.7" y="8.7">APPROVED</text>
<text x="200.4" y="15">1</text>
<text x="200.6" y="20.9">2</text>
</g>
<text font-size="2.4" x="202.1" y="203.1">Kids - Series</text>
<text font-size="2" x="245.6" y="202.8">1 Hole Lavatory</text>
<g font-size="1.7">
<text x="161.8" y="202.5">KLC-2000</text>
<text x="172.5" y="202.5">D.W.Hwang</text>
<text x="184.9" y="202.6">S.H.Baek</text>
<text x="205" y="199.2">Reference</text>
<text x="224.2" y="202.9">2023.04.12</text>
<text x="226.6" y="199.2">Date</text>
<text x="236.1" y="199.2">Scale</text>
<text x="237.1" y="202.9">1:1</text>
<text x="251.3" y="199.2">Title</text>
</g>
<g font-size="1.4">
<text x="163" y="198.7">Dwg No.</text>
<text x="175.1" y="198.8">Drawn</text>
<text x="185.7" y="198.7">Approved</text>
</g>
</svg>
